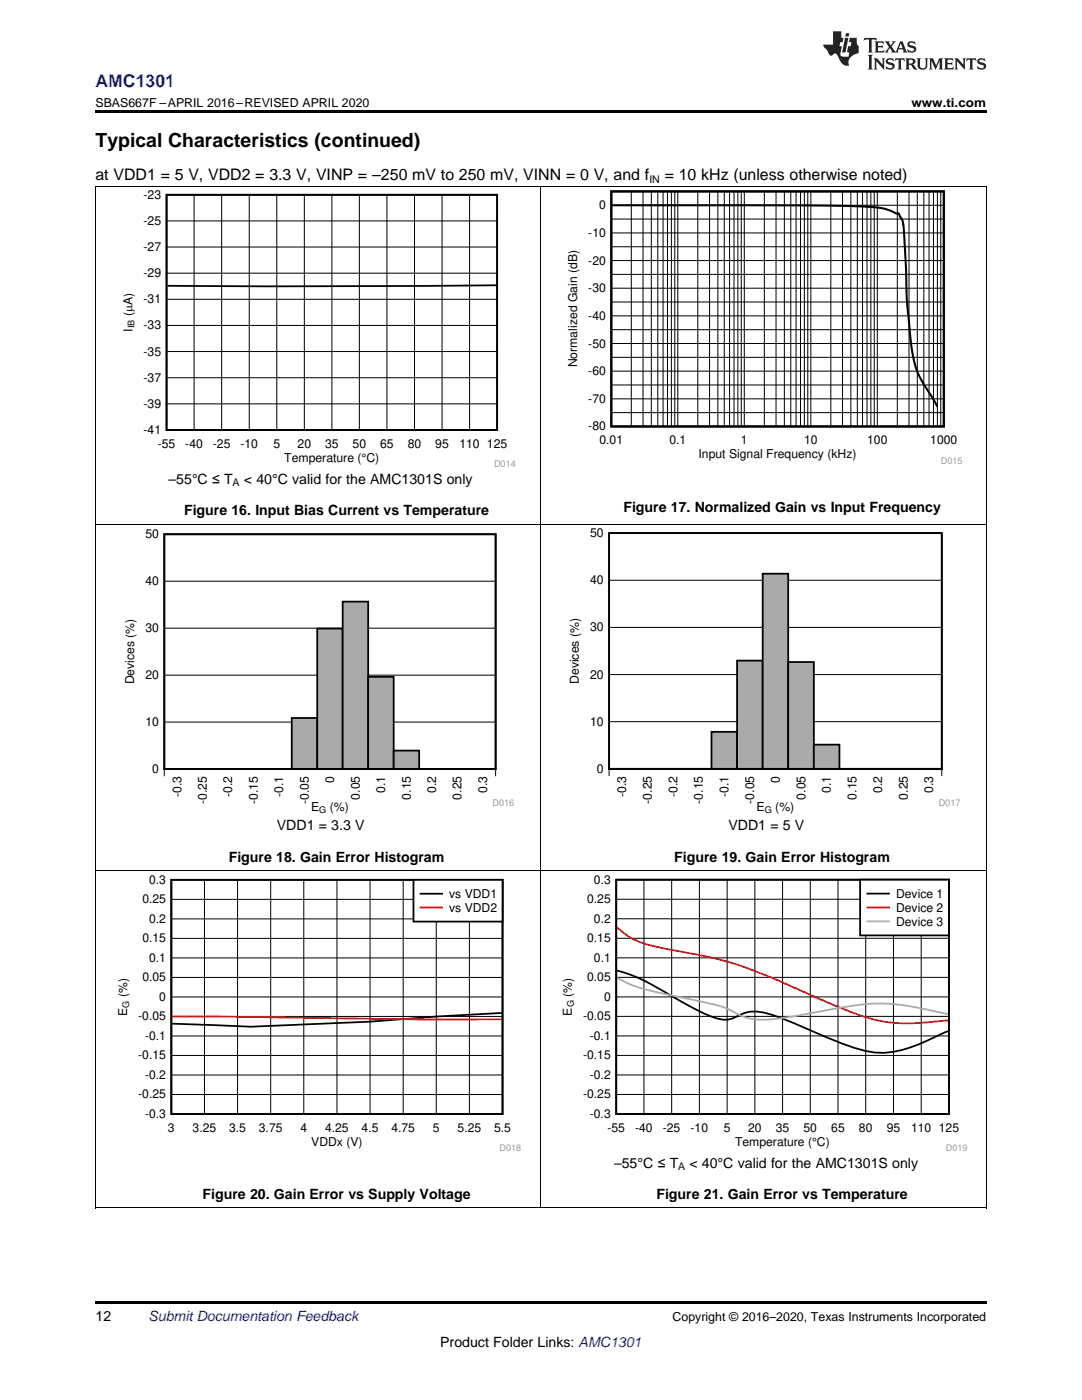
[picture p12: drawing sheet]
<svg xmlns="http://www.w3.org/2000/svg" width="216mm" height="279mm" viewBox="0 0 216 279" stroke-linecap="round" stroke-linejoin="round" font-family="sans-serif">
<path d="M19 241.1h.2zM196.7 241.1h.1zM19 259.7h177.8v.5h-177.8z" fill="#000"/>
<path d="M19.1 173.7v67.4M107.9 173.7v67.4M196.8 173.7v67.4M19 241.1h177.8" fill="none" stroke="#000" stroke-width=".2"/>
<path d="M23 174.6h81v55.2h-81z" fill-rule="evenodd" fill="#fff"/>
<path d="M34.2 175.6h66.1v46.7h-66.1zM100.1 202.2l-13 .7-13.3 1-23.8 1-15.6-.6" fill="none" stroke="#000" stroke-width=".35"/>
<g fill="none" stroke="#000" stroke-width=".2">
<path d="M34.2 179.5h66.1M40.8 175.6v46.7M47.4 175.6v46.7M54 175.6v46.7M60.6 175.6v46.7M67.2 175.6v46.7M73.8 175.6v46.7M80.5 175.6v46.7M87.1 175.6v46.7M93.7 175.6v46.7M34.2 199h66.1M34.2 195.1h66.1"/>
<path d="M34.2 191.2h66.1M34.2 187.3h66.1M34.2 183.4h66.1M34.2 218.4h66.1M34.2 214.5h66.1M34.2 210.6h66.1M34.2 206.8h66.1M34.2 202.9h66.1"/>
</g>
<path d="M34.4 202.9h7.7a2634.9 2634.9 0 0 0 58 .5" fill="none" stroke="#f00" stroke-width=".35"/>
<path d="M82.5 175.6h17.8v8.3h-17.8z" fill-rule="evenodd" fill="#fff"/>
<path d="M82.5 175.6h17.8v8.3h-17.8zM83.9 178.4h4.3" fill="none" stroke="#000" stroke-width=".35"/>
<path d="M83.9 181.1h4.3" fill="none" stroke="#f00" stroke-width=".35"/>
<path d="M111.7 174.6h81.4v55.2h-81.4z" fill-rule="evenodd" fill="#fff"/>
<path d="M123 175.6h66.3v46.7h-66.3zM123.1 193.7l.8 .2a32.5 32.5 0 0 1 8.5 3.9l4.9 2.8a23.5 23.5 0 0 0 7 2.9 6.3 6.3 0 0 0 3.8-1.2 6.7 6.7 0 0 1 4.4-.2 107 107 0 0 1 13.2 5.2 34.8 34.8 0 0 0 8.9 2.8 20.6 20.6 0 0 0 10.3-2.4l4.3-1.9" fill="none" stroke="#000" stroke-width=".35"/>
<g fill="none" stroke="#000" stroke-width=".2">
<path d="M123 179.5h66.4M128.5 175.6v46.7M134 175.6v46.7M139.6 175.6v46.7M145.1 175.6v46.7M150.6 175.6v46.7M156.2 175.6v46.7M161.7 175.6v46.7M167.2 175.6v46.7M172.7 175.6v46.7M178.3 175.6v46.7M183.8 175.6v46.7"/>
<path d="M123 199h66.4M123 195.1h66.4M123 191.2h66.4M123 187.3h66.4M123 183.4h66.4M123 218.4h66.4M123 214.5h66.4M123 210.6h66.4M123 206.7h66.4M123 202.8h66.4"/>
</g>
<path d="M123.1 185.1l.1 .1a14.4 14.4 0 0 0 7.7 3.7l4.7 1a71.9 71.9 0 0 1 20.6 6.2 146.5 146.5 0 0 0 18.4 7.4 39.3 39.3 0 0 0 13.9 .2h.7" fill="none" stroke="#f00" stroke-width=".35"/>
<path d="M123.1 195.2l.5 .2a25.2 25.2 0 0 0 8.8 2.9l1.6 .3a82.4 82.4 0 0 1 11.2 2.8 12.5 12.5 0 0 0 9 2l4.2-.6 7.3-1.3a40.9 40.9 0 0 1 14.3-.9l9.2 1.8" fill="none" stroke="#aaa" stroke-width=".35"/>
<path d="M171.6 175.6h17.7v11.1h-17.7z" fill-rule="evenodd" fill="#fff"/>
<path d="M171.6 175.6h17.7v11.1h-17.7zM173.1 178.3h4.3" fill="none" stroke="#000" stroke-width=".35"/>
<path d="M173.1 181.1h4.3" fill="none" stroke="#f00" stroke-width=".35"/>
<path d="M173.1 183.9h4.3" fill="none" stroke="#aaa" stroke-width=".35"/>
<path d="M19.1 104.6v69.1M107.9 104.6v69.1M196.8 104.6v69.1M19 173.7h177.8" fill="none" stroke="#000" stroke-width=".2"/>
<path d="M24.4 105.6h78.2v56.8h-78.2z" fill-rule="evenodd" fill="#fff"/>
<path d="M32.8 106.6h66.1v46.9h-66.1zM32.8 153.5h5.1zM37.9 153.5h5.1zM43 153.5h5zM48 153.5h5.1zM53.1 153.5h5.1z" fill="none" stroke="#000" stroke-width=".35"/>
<path d="M32.8 116h66.1M32.8 106.6h66.1M32.8 134.7h66.1M32.8 125.4h66.1M32.8 144.1h66.1M98.9 153.5v1.4M98.9 153.5h-66.1v1.4" fill="none" stroke="#000" stroke-width=".2"/>
<path d="M32.8 153.5h25.4" fill="none" stroke="#aaa" stroke-width=".2"/>
<path d="M58.2 143.3h5.1v10.2h-5.1z" fill-rule="evenodd" fill="#aaa"/>
<path d="M58.2 143.3h5.1v10.2h-5.1z" fill="none" stroke="#000" stroke-width=".35"/>
<path d="M63.3 125.4h5.1v28.1h-5.1z" fill-rule="evenodd" fill="#aaa"/>
<path d="M63.3 125.4h5.1v28.1h-5.1z" fill="none" stroke="#000" stroke-width=".35"/>
<path d="M68.4 120.1h5.1v33.4h-5.1z" fill-rule="evenodd" fill="#aaa"/>
<path d="M68.4 120.1h5.1v33.4h-5.1z" fill="none" stroke="#000" stroke-width=".35"/>
<path d="M73.5 135.1h5.1v18.4h-5.1z" fill-rule="evenodd" fill="#aaa"/>
<path d="M73.5 135.1h5.1v18.4h-5.1z" fill="none" stroke="#000" stroke-width=".35"/>
<path d="M78.6 149.8h5v3.7h-5z" fill-rule="evenodd" fill="#aaa"/>
<path d="M32.8 106.6h66.1v46.9h-66.1zM78.6 149.8h5v3.7h-5zM83.6 153.5h5.1zM88.7 153.5h5.1zM93.8 153.5h5.1z" fill="none" stroke="#000" stroke-width=".35"/>
<path d="M83.6 153.5h15.3" fill="none" stroke="#aaa" stroke-width=".2"/>
<path d="M113.1 105.4h78.6v57h-78.6z" fill-rule="evenodd" fill="#fff"/>
<path d="M121.5 106.4h66.4v47h-66.4zM121.5 153.4h5.2zM126.7 153.4h5.1zM131.8 153.4h5.1zM136.9 153.4h5.1z" fill="none" stroke="#000" stroke-width=".36"/>
<path d="M121.5 115.8h66.4M121.5 106.4h66.4M121.5 134.6h66.4M121.5 125.2h66.4M121.5 154.9v-1.5h66.4v1.5M121.5 144h66.4" fill="none" stroke="#000" stroke-width=".2"/>
<path d="M121.5 153.4h20.5" fill="none" stroke="#aaa" stroke-width=".2"/>
<path d="M142 146.1h5.1v7.3h-5.1z" fill-rule="evenodd" fill="#aaa"/>
<path d="M142 146.1h5.1v7.3h-5.1z" fill="none" stroke="#000" stroke-width=".36"/>
<path d="M147.1 131.8h5.1v21.6h-5.1z" fill-rule="evenodd" fill="#aaa"/>
<path d="M147.1 131.8h5.1v21.6h-5.1z" fill="none" stroke="#000" stroke-width=".36"/>
<path d="M152.2 114.5h5.1v38.9h-5.1z" fill-rule="evenodd" fill="#aaa"/>
<path d="M152.2 114.5h5.1v38.9h-5.1z" fill="none" stroke="#000" stroke-width=".36"/>
<path d="M157.3 132.1h5.1v21.3h-5.1z" fill-rule="evenodd" fill="#aaa"/>
<path d="M157.3 132.1h5.1v21.3h-5.1z" fill="none" stroke="#000" stroke-width=".36"/>
<path d="M162.4 148.6h5.1v4.8h-5.1z" fill-rule="evenodd" fill="#aaa"/>
<path d="M121.5 106.4h66.4v47h-66.4zM162.4 148.6h5.1v4.8h-5.1zM167.5 153.4h5.1zM172.6 153.4h5.1zM177.7 153.4h5.1zM182.8 153.4h5.1z" fill="none" stroke="#000" stroke-width=".36"/>
<path d="M167.5 153.4h20.4" fill="none" stroke="#aaa" stroke-width=".2"/>
<path d="M19.1 37.2v67.4M107.9 37.2v67.4M196.8 37.2v67.4M19 104.6h177.8" fill="none" stroke="#000" stroke-width=".2"/>
<path d="M24 37.9h78.9v55.4h-78.9z" fill-rule="evenodd" fill="#fff"/>
<path d="M33.2 38.9h66v46.9h-66zM99 56.9l-45.6 .2-20-.1" fill="none" stroke="#000" stroke-width=".35"/>
<g fill="none" stroke="#000" stroke-width=".2">
<path d="M38.7 38.9v46.9M44.2 38.9v46.9M49.7 38.9v46.9M55.2 38.9v46.9M60.7 38.9v46.9M66.2 38.9v46.9M71.7 38.9v46.9M77.2 38.9v46.9M82.7 38.9v46.9M88.2 38.9v46.9M93.7 38.9v46.9M33.2 59.7h66"/>
<path d="M33.2 54.5h66M33.2 49.3h66M33.2 44.1h66M33.2 75.4h66M33.2 70.2h66M33.2 64.9h66M33.2 80.6h66"/>
</g>
<path d="M112.8 37.9h79.2v54.7h-79.2z" fill-rule="evenodd" fill="#fff"/>
<path d="M122 38.2h66.3v46.9h-66.3zM122.2 41h37.6l14.1 .3a10.2 10.2 0 0 1 4.2 .9l.9 .4a.35 .35 0 0 1 .4 .1 .35 .35 0 0 1 .1 .4l.5 .7 .3 1 .3 6.1a176.4 176.4 0 0 0 1 16.3 20.1 20.1 0 0 0 2.9 9.7l2.5 4.3" fill="none" stroke="#000" stroke-width=".41"/>
<g fill="none" stroke="#000" stroke-width=".2">
<path d="M19 37.2h177.8M126 38.2v46.9M128.3 38.2v46.9M130 38.2v46.9M131.3 38.2v46.9M132.3 38.2v46.9M133.2 38.2v46.9M134 38.2v46.9M134.6 38.2v46.9M135.2 38.2v46.9M139.2 38.2v46.9M141.6 38.2v46.9"/>
<path d="M143.2 38.2v46.9M144.5 38.2v46.9M145.6 38.2v46.9M146.5 38.2v46.9M147.2 38.2v46.9M147.9 38.2v46.9M148.5 38.2v46.9M152.5 38.2v46.9M154.8 38.2v46.9M156.5 38.2v46.9M157.8 38.2v46.9M158.8 38.2v46.9"/>
<path d="M159.7 38.2v46.9M160.5 38.2v46.9M161.2 38.2v46.9M161.8 38.2v46.9M165.8 38.2v46.9M168.1 38.2v46.9M169.8 38.2v46.9M171.1 38.2v46.9M172.1 38.2v46.9M173 38.2v46.9M173.8 38.2v46.9M174.4 38.2v46.9"/>
<path d="M175.1 38.2v46.9M179.1 38.2v46.9M181.4 38.2v46.9M183 38.2v46.9M184.3 38.2v46.9M185.4 38.2v46.9M186.3 38.2v46.9M187 38.2v46.9M187.7 38.2v46.9M122 57.5h66.3M122 54.8h66.3M122 52h66.3"/>
<path d="M122 49.2h66.3M122 46.5h66.3M122 43.7h66.3M122 41h66.3M122 79.6h66.3M122 76.8h66.3M122 74.1h66.3M122 71.3h66.3M122 68.6h66.3M122 65.8h66.3M122 63h66.3M122 60.3h66.3"/>
<path d="M122 82.4h66.3"/>
</g>
<path d="M19 22h177.8v.5h-177.8z" fill="#000"/>
<g fill="#231f20">
<path d="M172.5 7.6l-.1 .5 .4-.2h.6v.1v2.1l-.2 .4h.9l-.2-.4v-2.1l.1-.1h.5l.5 .2-.2-.5zM174.5 8.3l.2 .3v1.5l-.2 .4h1.8l.2-.6a1.04 1.04 0 0 1-1.3 .2v-.7h.6l.3 .2v-.6l-.3 .2h-.6v-.6l.8-.1 .4 .3-.2-.5zM176.5 8.3l.9 1.1-.9 1.1h.8l-.2-.2 .4-.7 .5 .7-.2 .2h1.5l-.2-.2 .2-.4h.9l.1 .4-.2 .2h1l-.3-.3-.7-1.9h-.5l-.9 2-.8-1 .9-1h-.8l.1 .3-.4 .5-.3-.6 .1-.2zM179.7 8.6l.4 1h-.7zM181.3 8.4a.63 .63 0 0 0-.2 .7 .63 .63 0 0 0 .6 .4l.6 .2 .1 .2a.75 .75 0 0 1-.7 .4 .75 .75 0 0 1-.6-.5l.1 .7 .1-.1a1.11 1.11 0 0 0 1.5-.6 1.13 1.13 0 0 0-1.2-.8l-.1-.4a1.04 1.04 0 0 1 1.2 .2l-.2-.5-.2 .1-.4-.2zM173.2 10.9l.2 .4v2.2l-.2 .4h1l-.3-.4v-2.2l.3-.4zM174.3 11.6l.3 .4v1.5l-.3 .4h.8l-.2-.4v-1.3l1.5 1.7v-1.9l.2-.4h-.7l.2 .4v.9l-1.1-1.3zM177 11.8a.62 .62 0 0 0-.2 .7 .62 .62 0 0 0 .6 .4l.6 .1 .1 .3a.76 .76 0 0 1-.7 .3 .76 .76 0 0 1-.7-.4l.2 .7 .1-.1a1.11 1.11 0 0 0 1.5-.6 1.13 1.13 0 0 0-1.2-.8l-.1-.4a1.04 1.04 0 0 1 1.2 .2l-.2-.6-.2 .1-.5-.1zM178.7 11.6l-.2 .6a.61 .61 0 0 1 .8-.3v1.6l-.2 .4h.9l-.2-.4v-1.6a.63 .63 0 0 1 .7 .3l-.1-.6zM180.6 11.6l.3 .4v1.5l-.3 .4h1l-.2-.2-.1-.8 .6 .2a.76 .76 0 0 0 1.2 .7l-1-1a.58 .58 0 0 0 .6-.5 .58 .58 0 0 0-.5-.6zM181.4 11.9h.1a.45 .45 0 0 1 .5 .1 .45 .45 0 0 1 .1 .5l-.8 .2zM182.9 11.6l.2 .2a2.17 2.17 0 0 0 .3 1.9 .99 .99 0 0 0 1.6-.6v-1.1l.2-.4h-.7l.2 .2a1.92 1.92 0 0 1-.2 1.8 .6 .6 0 0 1-.9-.5v-1.1l.2-.4zM185.4 11.6l.2 .4v1.5l-.2 .4h.7l-.2-.4v-1.4l.8 1.8 .8-1.8v1.4l-.2 .4h.9l-.2-.4v-1.5l.2-.4h-.8l-.6 1.5-.6-1.5zM188.4 11.6l.2 .4v1.5l-.2 .4h1.8l.1-.6a1.04 1.04 0 0 1-1.2 .1v-.6h.5l.4 .2v-.6l-.4 .2h-.5v-.7h.8l.3 .3-.1-.6zM190.5 11.6l.2 .4v1.5l-.2 .4h.7l-.2-.4v-1.3l1.5 1.7v-1.9l.2-.4h-.7l.2 .4v.9l-1.1-1.3zM192.9 11.6l-.1 .6a.61 .61 0 0 1 .7-.3l.1 1.6-.3 .4h1l-.3-.4 .1-1.6a.63 .63 0 0 1 .7 .3l-.1-.6zM195.2 11.8a.62 .62 0 0 0-.2 .7 .62 .62 0 0 0 .6 .4l.6 .1 .1 .3a.76 .76 0 0 1-.7 .3 .76 .76 0 0 1-.6-.4l.1 .7 .1-.1a1.11 1.11 0 0 0 1.6-.6 1.13 1.13 0 0 0-1.3-.8l-.1-.4a1.04 1.04 0 0 1 1.2 .2l-.1-.6-.2 .1-.5-.1z"/>
<path d="M166.2 6.3v2.6h-1.9v.4l.8 .9a.91 .91 0 0 0 1 .8 .56 .56 0 0 1 .5-.3 .56 .56 0 0 1 .5 .3l.4 .8a1.53 1.53 0 0 0 1.9 1.2 1.54 1.54 0 0 1 1-2.1l.9-.3v-1.4a1.52 1.52 0 0 1-.4-1.6h-1.3l-.2 .8h.5l-.2 .8h-.5l-.1 1v.2l.4 .1-.2 .8a1.93 1.93 0 0 1-1.6-.3l.3-1.8h-.5l.2-.8h.4l.2-.8h-.4v-1.3zM168.6 7.6l-.6 2.9h.7l.6-2.9zM168.8 6.6l-.1 .7h.6l.2-.7z"/>
</g>
<text font-size="3.9" x="19" y="29.3">Typical Characteristics (continued)</text>
<text font-size="3.5" fill="#00f" x="19" y="17.3">AMC1301</text>
<g font-size="3.2">
<text x="19" y="36">at VDD1 = 5 V, VDD2 = 3.3 V, VINP = –250 mV to 250 mV, VINN = 0 V, and f</text>
<text x="132.6" y="36">= 10 kHz (unless otherwise noted)</text>
</g>
<g font-size="2.8">
<text x="33.6" y="96.5">–55°C ≤ T</text>
<text x="48.7" y="96.5">&lt; 40°C valid for the AMC1301S only</text>
<text x="36.7" y="102.9">Figure 16. Input Bias Current vs Temperature</text>
<text x="124.4" y="102.2">Figure 17. Normalized Gain vs Input Frequency</text>
<text x="55.2" y="165.6">VDD1 = 3.3 V</text>
<text x="145.3" y="165.6">VDD1 = 5 V</text>
<text x="45.6" y="172">Figure 18. Gain Error Histogram</text>
<text x="134.5" y="172">Figure 19. Gain Error Histogram</text>
<text x="122.5" y="233">–55°C ≤ T</text>
<text x="137.6" y="233">&lt; 40°C valid for the AMC1301S only</text>
<text x="40.4" y="239.4">Figure 20. Gain Error vs Supply Voltage</text>
<text x="131" y="239.4">Figure 21. Gain Error vs Temperature</text>
<text x="19" y="263.6">12</text>
<text x="87.8" y="268.9">Product Folder Links: AMC1301</text>
</g>
<text font-size="2.8" fill="#0000c8" x="29.6" y="263.6">Submit Documentation Feedback</text>
<g font-size="2.5">
<text x="19" y="21.4">SBAS667F –APRIL 2016–REVISED APRIL 2020</text>
<text x="181.9" y="21.4">www.ti.com</text>
<text x="134.2" y="263.6">Copyright © 2016–2020, Texas Instruments Incorporated</text>
</g>
<g font-size="2.4">
<text x="28.6" y="39.7">-23</text>
<text x="119.6" y="41.8">0</text>
<text x="28.6" y="44.9">-25</text>
<text x="117.4" y="47.3">-10</text>
<text x="28.6" y="50.1">-27</text>
<text x="117.4" y="52.8">-20</text>
<text x="28.6" y="55.3">-29</text>
<text x="117.4" y="58.3">-30</text>
<text x="26.4" y="63.1" transform="rotate(-90 26.4 63.1)">(PA)</text>
<text x="28.6" y="65.7">-33</text>
<text x="28.6" y="60.5">-31</text>
<text x="117.4" y="63.8">-40</text>
<text x="26.4" y="66.2" transform="rotate(-90 26.4 66.2)">I</text>
<text x="28.6" y="71">-35</text>
<text x="117.4" y="69.4">-50</text>
<text x="28.6" y="76.2">-37</text>
<text x="115.1" y="73.3" transform="rotate(-90 115.1 73.3)">Normalized Gain (dB)</text>
<text x="117.4" y="74.9">-60</text>
<text x="28.6" y="81.4">-39</text>
<text x="117.4" y="80.4">-70</text>
<text x="28.6" y="86.6">-41</text>
<text x="31.5" y="89.4">-55</text>
<text x="37" y="89.4">-40</text>
<text x="42.5" y="89.4">-25</text>
<text x="48" y="89.4">-10</text>
<text x="54.6" y="89.4">5</text>
<text x="59.4" y="89.4">20</text>
<text x="64.9" y="89.4">35</text>
<text x="70.4" y="89.4">50</text>
<text x="75.9" y="89.4">65</text>
<text x="81.4" y="89.4">80</text>
<text x="86.9" y="89.4">95</text>
<text x="91.7" y="89.4">110 125</text>
<text x="117.4" y="85.9">-80</text>
<text x="119.6" y="88.7">0.01</text>
<text x="133.6" y="88.7">0.1</text>
<text x="147.8" y="88.7">1</text>
<text x="160.4" y="88.7">10</text>
<text x="173" y="88.7">100</text>
<text x="185.6" y="88.7">1000</text>
<text x="56.7" y="92.2">Temperature (°C)</text>
<text x="139.4" y="91.5">Input Signal Frequency (kHz)</text>
<text x="29" y="107.4">50</text>
<text x="117.8" y="107.2">50</text>
<text x="29" y="116.8">40</text>
<text x="117.8" y="116.6">40</text>
<text x="29" y="126.2">30</text>
<text x="117.8" y="126">30</text>
<text x="26.8" y="136.6" transform="rotate(-90 26.8 136.6)">Devices (%)</text>
<text x="29" y="135.5">20</text>
<text x="115.5" y="136.5" transform="rotate(-90 115.5 136.5)">Devices (%)</text>
<text x="117.8" y="135.4">20</text>
<text x="29" y="144.9">10</text>
<text x="117.8" y="144.8">10</text>
<text x="30.4" y="154.3">0</text>
<text x="119.1" y="154.2">0</text>
<text x="36.2" y="159" transform="rotate(-90 36.2 159)">-0.3</text>
<text x="41.3" y="160.4" transform="rotate(-90 41.3 160.4)">-0.25</text>
<text x="46.3" y="159" transform="rotate(-90 46.3 159)">-0.2</text>
<text x="51.4" y="160.4" transform="rotate(-90 51.4 160.4)">-0.15</text>
<text x="56.5" y="159" transform="rotate(-90 56.5 159)">-0.1</text>
<text x="61.6" y="160.4" transform="rotate(-90 61.6 160.4)">-0.05</text>
<text x="62.1" y="161.8">E</text>
<text x="65.8" y="161.8">(%)</text>
<text x="66.7" y="156.2" transform="rotate(-90 66.7 156.2)">0</text>
<text x="71.8" y="159.6" transform="rotate(-90 71.8 159.6)">0.05</text>
<text x="76.9" y="158.2" transform="rotate(-90 76.9 158.2)">0.1</text>
<text x="82" y="159.6" transform="rotate(-90 82 159.6)">0.15</text>
<text x="87" y="158.2" transform="rotate(-90 87 158.2)">0.2</text>
<text x="92.1" y="159.6" transform="rotate(-90 92.1 159.6)">0.25</text>
<text x="97.2" y="158.2" transform="rotate(-90 97.2 158.2)">0.3</text>
<text x="125" y="159" transform="rotate(-90 125 159)">-0.3</text>
<text x="130.1" y="160.4" transform="rotate(-90 130.1 160.4)">-0.25</text>
<text x="135.2" y="159" transform="rotate(-90 135.2 159)">-0.2</text>
<text x="140.3" y="160.4" transform="rotate(-90 140.3 160.4)">-0.15</text>
<text x="145.4" y="159" transform="rotate(-90 145.4 159)">-0.1</text>
<text x="150.5" y="160.4" transform="rotate(-90 150.5 160.4)">-0.05</text>
<text x="151" y="161.8">E</text>
<text x="154.7" y="161.8">(%)</text>
<text x="155.6" y="156.2" transform="rotate(-90 155.6 156.2)">0</text>
<text x="160.7" y="159.6" transform="rotate(-90 160.7 159.6)">0.05</text>
<text x="165.8" y="158.2" transform="rotate(-90 165.8 158.2)">0.1</text>
<text x="170.9" y="159.6" transform="rotate(-90 170.9 159.6)">0.15</text>
<text x="176" y="158.2" transform="rotate(-90 176 158.2)">0.2</text>
<text x="181.1" y="159.6" transform="rotate(-90 181.1 159.6)">0.25</text>
<text x="186.2" y="158.2" transform="rotate(-90 186.2 158.2)">0.3</text>
<text x="29.7" y="176.4">0.3</text>
<text x="89.6" y="179.2">vs VDD1</text>
<text x="118.5" y="176.4">0.3</text>
<text x="178.8" y="179.2">Device 1</text>
<text x="28.4" y="180.3">0.25</text>
<text x="29.7" y="184.2">0.2</text>
<text x="89.6" y="182">vs VDD2</text>
<text x="117.2" y="180.3">0.25</text>
<text x="118.5" y="184.2">0.2</text>
<text x="178.8" y="182">Device 2</text>
<text x="178.8" y="184.7">Device 3</text>
<text x="28.4" y="188.1">0.15</text>
<text x="29.7" y="192">0.1</text>
<text x="117.2" y="188.1">0.15</text>
<text x="118.5" y="192">0.1</text>
<text x="28.4" y="195.9">0.05</text>
<text x="117.2" y="195.8">0.05</text>
<text x="25.4" y="202.7" transform="rotate(-90 25.4 202.7)">E</text>
<text x="25.4" y="199" transform="rotate(-90 25.4 199)">(%)</text>
<text x="27.6" y="203.6">-0.05</text>
<text x="31.8" y="199.8">0</text>
<text x="114.1" y="202.7" transform="rotate(-90 114.1 202.7)">E</text>
<text x="114.1" y="199" transform="rotate(-90 114.1 199)">(%)</text>
<text x="116.3" y="203.6">-0.05</text>
<text x="120.5" y="199.7">0</text>
<text x="28.9" y="207.5">-0.1</text>
<text x="117.7" y="207.5">-0.1</text>
<text x="27.6" y="211.4">-0.15</text>
<text x="28.9" y="215.3">-0.2</text>
<text x="116.3" y="211.4">-0.15</text>
<text x="117.7" y="215.3">-0.2</text>
<text x="27.6" y="219.2">-0.25</text>
<text x="116.3" y="219.2">-0.25</text>
<text x="28.9" y="223.1">-0.3</text>
<text x="33.5" y="225.9">3</text>
<text x="38.4" y="225.9">3.25</text>
<text x="45.7" y="225.9">3.5</text>
<text x="51.7" y="225.9">3.75</text>
<text x="59.9" y="225.9">4</text>
<text x="64.9" y="225.9">4.25</text>
<text x="72.2" y="225.9">4.5</text>
<text x="78.1" y="225.9">4.75</text>
<text x="86.4" y="225.9">5</text>
<text x="91.3" y="225.9">5.25</text>
<text x="98.6" y="225.9">5.5</text>
<text x="117.7" y="223.1">-0.3</text>
<text x="121.2" y="225.9">-55</text>
<text x="126.7" y="225.9">-40</text>
<text x="132.3" y="225.9">-25</text>
<text x="137.8" y="225.9">-10</text>
<text x="144.4" y="225.9">5</text>
<text x="149.3" y="225.9">20</text>
<text x="154.8" y="225.9">35</text>
<text x="160.3" y="225.9">50</text>
<text x="165.9" y="225.9">65</text>
<text x="171.4" y="225.9">80</text>
<text x="176.9" y="225.9">95</text>
<text x="181.8" y="225.9">110 125</text>
<text x="62.1" y="228.7">VDDx (V)</text>
<text x="146.7" y="228.7">Temperature (°C)</text>
</g>
<g font-size="2.1">
<text x="129.6" y="36.6">IN</text>
<text x="46.4" y="97.1">A</text>
<text x="135.3" y="233.6">A</text>
</g>
<g font-size="1.8">
<text x="26.9" y="65.5" transform="rotate(-90 26.9 65.5)">IB</text>
<text x="63.7" y="162.3">G</text>
<text x="152.6" y="162.3">G</text>
<text x="25.8" y="201.1" transform="rotate(-90 25.8 201.1)">G</text>
<text x="114.5" y="201.1" transform="rotate(-90 114.5 201.1)">G</text>
</g>
<g font-size="1.8" fill="#999">
<text x="98.6" y="93.2">D014</text>
<text x="187.7" y="92.5">D015</text>
<text x="98.3" y="160.9">D016</text>
<text x="187.3" y="160.9">D017</text>
<text x="99.7" y="229.7">D018</text>
<text x="188.7" y="229.7">D019</text>
</g>
</svg>
